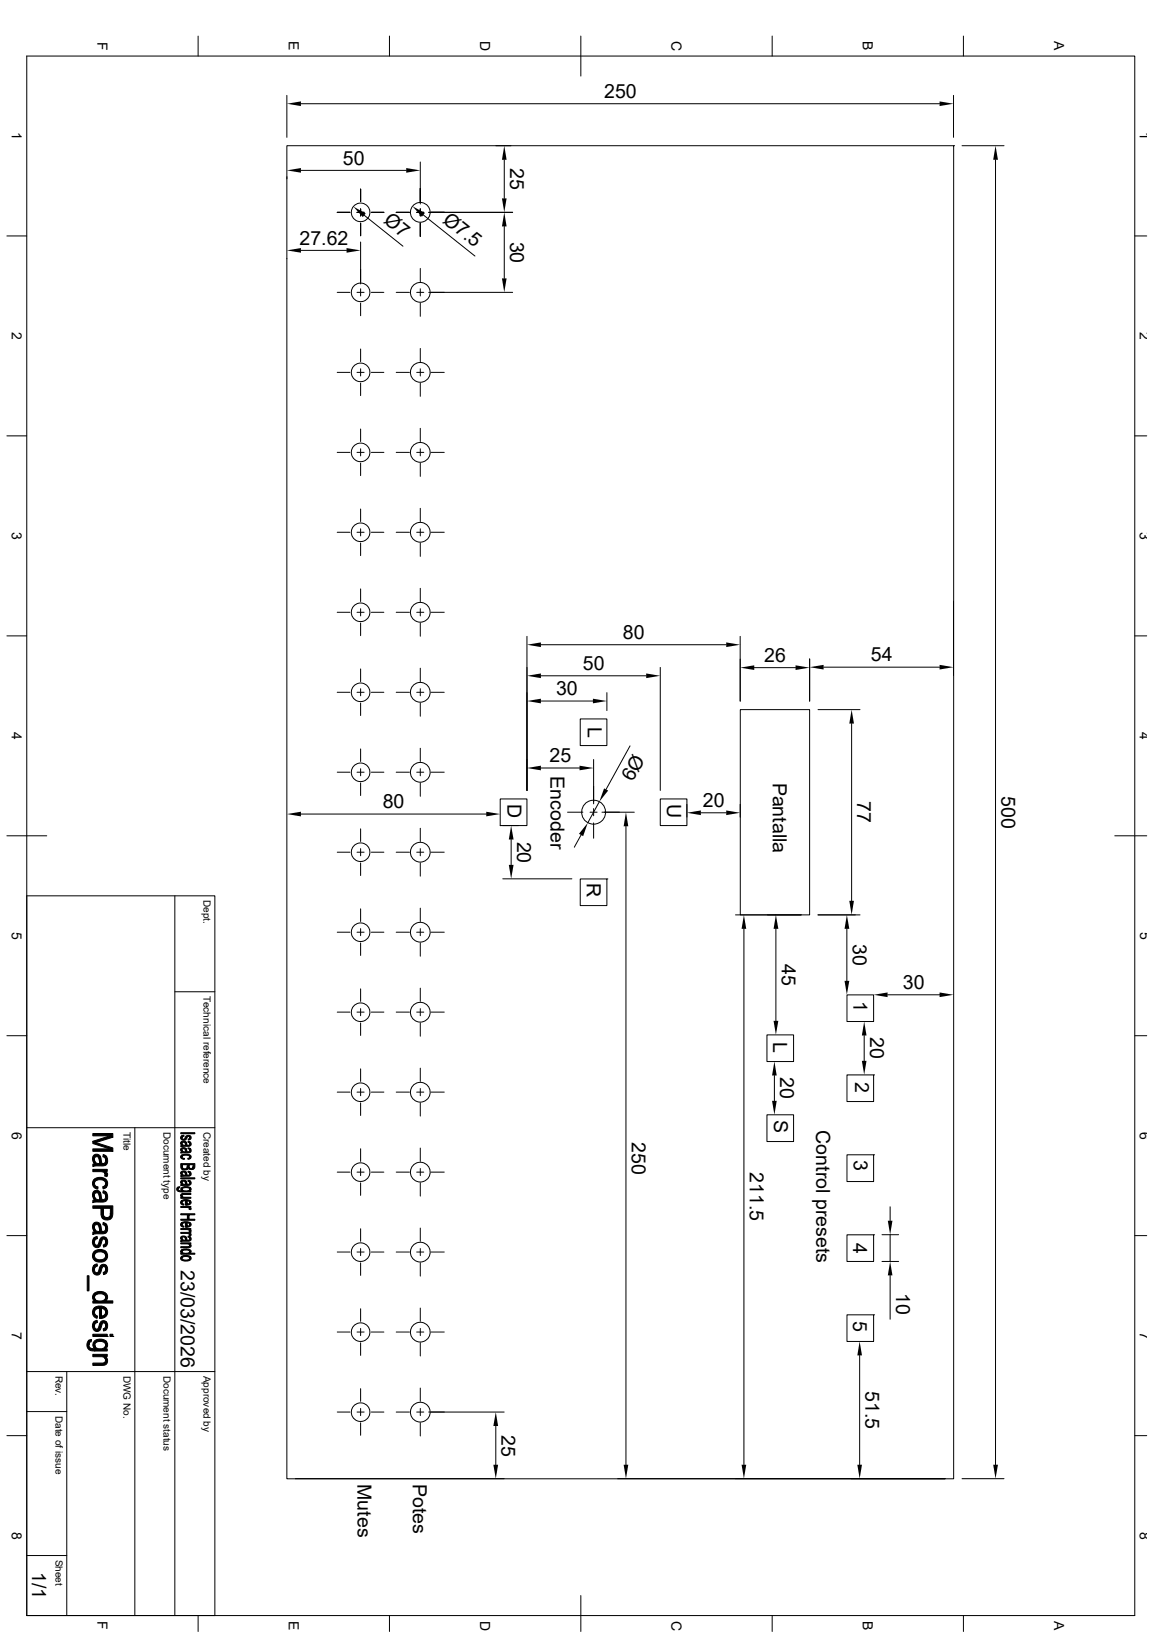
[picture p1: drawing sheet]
<svg xmlns="http://www.w3.org/2000/svg" width="210mm" height="297mm" viewBox="0 0 210 297" stroke-linecap="round" stroke-linejoin="round" font-family="sans-serif">
<g fill="none" stroke="#000" stroke-width=".18">
<path d="M4.9 10.2h201.6v283.8h-201.6zM36 6.6v3.6M52.2 17.4v7.6M54.8 18.9h116.2M70.9 6.6v3.6M105.7 6.6v7.2M140.5 6.6v3.6M173.5 17.4v7.6M175.3 6.6v3.6M52.2 32.2v.4M52.2 26.5h121.3v242.7h-121.3zM54.8 31h19.1"/>
<path d="M61.4 38.7h2.3M65 38.7h1.3M65.6 34.4v2.3M65.6 38v1.3M66.3 39.2l7 5.6M67.6 38.7h2.2M72.1 38.7h2.4M75.8 38.7h1.3M76.5 38v1.3M76.5 29.5v7.6M77 39.1l9.4 7.5M78 38.7h15.3"/>
<path d="M90.2 26.5h2.8M91.8 29.1v7M173.5 26.5h.1M175 26.5h7.7M181.1 29.1v237.5M1.2 42.9h3.7M52.2 47.1h.1M54.8 45.6h8.3M61.4 53.2h2.3M65 53.2h1.3M65.6 40.6v2.3M65.6 52.6v1.3"/>
<path d="M65.6 55.2v2.3M65.6 44v7.7M67.6 53.2h2.2M72.1 53.2h2.4M75.8 53.2h1.3M76.5 40.6v2.4M76.5 48.9v2.4M76.5 52.6v1.3M76.5 55.2v2.4M78 53.2h15.3M91.8 41.2v9.5M206.5 42.9h2.2"/>
<path d="M1.2 79.3h3.7M61.4 67.8h2.3M65 67.8h1.3M65.6 63.5v2.3M65.6 67.1v1.3M65.6 69.7v2.3M65.6 78.1v2.3M67.6 67.8h2.2M72.1 67.8h2.4M75.8 67.8h1.3M76.5 63.4v2.4M76.5 67.1v1.3"/>
<path d="M76.5 69.7v2.4M76.5 78v2.4M78.4 67.8h2.4M206.5 79.3h2.2M61.4 96.9h2.3M61.4 82.3h2.3M65 96.9h1.3M65 82.3h1.3M65.6 81.7v1.3M65.6 84.3v2.3M65.6 92.6v2.3M65.6 96.2v1.3"/>
<path d="M65.6 98.8v2.3M67.6 96.9h2.2M67.6 82.3h2.2M72.1 96.9h2.4M72.1 82.3h2.4M75.8 96.9h1.3M75.8 82.3h1.3M76.5 81.7v1.3M76.5 84.3v2.4M76.5 92.5v2.4M76.5 96.2v1.3M76.5 98.8v2.5"/>
<path d="M78.4 96.9h2.4M78.4 82.3h2.4M1.2 115.7h3.7M61.4 111.4h2.3M65 111.4h1.3M65.6 107.2v2.3M65.6 110.8v1.3M65.6 113.4v2.3M67.6 111.4h2.2M72.1 111.4h2.4M75.8 111.4h1.3M76.5 107.1v2.4"/>
<path d="M76.5 110.8v1.3M76.5 113.4v2.4M78.4 111.4h2.4M95.9 115.8v28.1M98.4 117.3h33.7M134.7 115.8v11.8M147.3 119.9v7.7M173.5 109.5v13.5M206.5 115.7h2.2M61.4 126h2.3M65 126h1.3M65.6 121.8v2.3"/>
<path d="M65.6 125.3v1.3M65.6 128v2.2M65.6 136.3v2.3M65.6 139.9v1.3M67.6 126h2.2M72.1 126h2.4M75.8 126h1.3M76.5 121.6v2.5M76.5 125.3v1.3M76.5 128v2.4M76.5 136.2v2.4M76.5 139.9v1.3"/>
<path d="M78.4 126h2.4M98.4 127.6h9.5M98.4 139.8h7.1M98.4 123h19.2M105.6 130.9h4.8v4.8h-4.8zM108 138.2v8.1M110.4 126.1v3.2M114.6 135.8l-4.3 7.9M120.1 121.5v22.4M134.7 129.2h12.6v37.3h-12.6zM137.2 121.5h7.6M148.8 129.2h7.7"/>
<path d="M149.9 121.4h21.1M155 131.7v32.3M1.2 152.1h7.3M54.8 148.2h33.7M61.4 155.1h2.3M61.4 140.5h2.3M65 155.1h1.3M65 140.5h1.3M65.6 150.9v2.3M65.6 154.5v1.3M65.6 157.1v2.3M65.6 142.5v2.3"/>
<path d="M67.6 155.1h2.2M67.6 140.5h2.3M72.1 155.1h2.4M72.1 140.5h2.4M75.8 155.1h1.3M75.8 140.5h1.3M76.5 150.7v2.5M76.5 154.5v1.3M76.5 157.1v2.4M76.5 142.5v2.4M78.4 155.1h2.4M78.4 140.5h2.4"/>
<path d="M91 145.4h4.9v4.9h-4.9zM91 150.3h.1M91.5 150.3h2.8M91.5 160h12.6M93 152.8v4.6M103.3 147.8h2.8M105.6 160h4.8v4.8h-4.8zM105.7 152l-1.2 2.2M107.4 147.8h1.2M108 147.2v1.3M108 149.8v2.8M109.1 145.9l-2.1 3.9"/>
<path d="M109.5 147.8h5.9M110.4 160h.1M113.9 150.4v116.2M120.1 145.4h4.9v4.9h-4.9zM125 146.4v2.3M127.5 147.9h4.6M134.7 146.4v2.3M202.8 152.1h5.9M4.9 163h34.2v131M31.8 163v131M61.4 169.7h2.3M65 169.7h1.3"/>
<path d="M65.6 165.4v2.3M65.6 169v1.3M65.6 171.6v2.3M65.6 180v2.3M67.6 169.7h2.2M72.1 169.7h2.4M75.8 169.7h1.3M76.5 165.3v2.4M76.5 169v1.3M76.5 171.6v2.4M76.5 179.9v2.4M78.4 169.7h2.4"/>
<path d="M133.8 166.5h12M135.4 169.1v97.5M141.2 169.1v16.7M154.1 169.1v9.4M156.5 166.5h-7.7M1.2 188.5h3.7M31.8 180.5h7.3M61.4 198.8h2.3M61.4 184.2h2.3M65 198.8h1.3M65 184.2h1.3M65.6 183.6v1.3"/>
<path d="M65.6 186.2v2.3M65.6 194.5v2.3M65.6 198.1v1.3M67.6 198.8h2.2M67.6 184.2h2.2M72.1 198.8h2.4M72.1 184.2h2.4M75.8 198.8h1.3M75.8 184.2h1.3M76.5 183.6v1.3M76.5 186.2v2.4M76.5 194.4v2.4"/>
<path d="M76.5 198.1v1.3M78.4 198.8h2.4M78.4 184.2h2.4M139.6 188.4h4.8v4.8h-4.8zM140.9 195.7v4.7M154.1 195.6h4.9v4.9h-4.9zM154.1 181.1h4.9v4.8h-4.9zM157.2 188.5v4.6M159 195.6h.1M161.5 181.1h9.5M206.5 188.5h2.2M4.9 205.3h34.2"/>
<path d="M24.5 205.3v88.7M61.4 213.3h2.3M65 213.3h1.3M65.6 200.7v2.3M65.6 209.1v2.3M65.6 212.7v1.3M65.6 215.3v2.3M67.6 213.3h2.2M72.1 213.3h2.4M75.8 213.3h1.3M76.5 200.7v2.4M76.5 209v2.4"/>
<path d="M76.5 212.7v1.3M76.5 215.3v2.4M78.4 213.3h2.4M139.6 202.9h4.8v4.9h-4.8zM154.1 210.2h4.9v4.9h-4.9zM159 210.2h.1M162 219.6v2.6M1.2 224.9h3.7M61.4 227.9h2.3M65 227.9h1.3M65.6 223.6v2.3M65.6 227.2v1.3"/>
<path d="M65.6 229.8v2.3M65.6 238.2v2.3M67.6 227.9h2.2M72.1 227.9h2.4M75.8 227.9h1.3M76.5 223.5v2.4M76.5 227.2v1.3M76.5 229.8v2.5M76.5 238.1v2.4M78.4 227.9h2.4M154.1 239.3h4.9v4.9h-4.9zM154.1 224.7h4.9v4.9h-4.9z"/>
<path d="M159 239.3h.1M159 224.7h.1M160.5 224.7h3M160.5 229.6h3M162 224.7v4.9M162 232.1v8M206.5 224.9h2.2M4.9 256.9h7.2M4.9 249.6h34.2M12.1 249.6v44.4M61.4 257h2.3M61.4 242.4h2.3"/>
<path d="M65 257h1.3M65 242.4h1.3M65.6 241.8v1.3M65.6 244.4v2.3M65.6 252.8v2.3M65.6 256.3v1.4M65.6 259v2.2M67.6 257h2.2M67.6 242.4h2.2M72.1 257h2.4M72.1 242.4h2.4M75.8 257h1.3"/>
<path d="M75.8 242.4h1.3M76.5 241.8v1.3M76.5 244.4v2.4M76.5 252.6v2.5M76.5 256.3v1.4M76.5 259v2.4M78 257h13.7M78.4 242.4h2.4M90.2 259.5v7.1M156.4 246.7v19.9M1.2 261.3h3.7M53.7 269.1h38"/>
<path d="M112.4 269.1h59.6M175 269.1h7.7M206.5 261.3h2.2M4.9 283.1h7.2M36 294v2.9M70.9 294v2.9M105.7 290.4v6.5M140.5 294v2.9M175.3 294v2.9"/>
<circle cx="65.6" cy="38.6" r="1.69"/>
<circle cx="76.5" cy="38.6" r="1.8"/>
<circle cx="65.6" cy="53.2" r="1.69"/>
<circle cx="76.5" cy="53.2" r="1.8"/>
<circle cx="65.6" cy="67.8" r="1.69"/>
<circle cx="76.5" cy="67.8" r="1.8"/>
<circle cx="65.6" cy="96.9" r="1.69"/>
<circle cx="65.6" cy="82.3" r="1.69"/>
<circle cx="76.5" cy="96.9" r="1.8"/>
<circle cx="76.5" cy="82.3" r="1.8"/>
<circle cx="65.6" cy="111.4" r="1.69"/>
<circle cx="76.5" cy="111.4" r="1.8"/>
<circle cx="65.6" cy="126" r="1.69"/>
<circle cx="76.5" cy="126" r="1.8"/>
<circle cx="65.6" cy="155.1" r="1.69"/>
<circle cx="65.6" cy="140.6" r="1.69"/>
<circle cx="76.5" cy="155.1" r="1.8"/>
<circle cx="76.5" cy="140.6" r="1.8"/>
<circle cx="108" cy="147.8" r="2.18"/>
<circle cx="65.6" cy="169.7" r="1.69"/>
<circle cx="76.5" cy="169.7" r="1.8"/>
<circle cx="65.6" cy="184.2" r="1.69"/>
<circle cx="65.6" cy="198.8" r="1.69"/>
<circle cx="76.5" cy="198.8" r="1.8"/>
<circle cx="76.5" cy="184.2" r="1.8"/>
<circle cx="65.6" cy="213.3" r="1.69"/>
<circle cx="76.5" cy="213.3" r="1.8"/>
<circle cx="65.6" cy="227.9" r="1.69"/>
<circle cx="76.5" cy="227.9" r="1.8"/>
<circle cx="65.6" cy="242.5" r="1.69"/>
<circle cx="65.6" cy="257" r="1.69"/>
<circle cx="76.5" cy="257" r="1.8"/>
<circle cx="76.5" cy="242.5" r="1.8"/>
</g>
<g fill="#000" stroke="#000" stroke-width=".18">
<path d="M17.2 211v.8z" fill-rule="evenodd"/>
<path d="M17.2 217.6v.8z" fill-rule="evenodd"/>
<path d="M17.1 214.7l.2 1 .5 .3v.4a1.04 1.04 0 0 1-.9-.6 1.04 1.04 0 0 1 .2-1.1z" fill-rule="evenodd"/>
<path d="M17 210.3a.79 .79 0 0 1 1.2 .1v1.4l-.3-1.1-.3-.2-.4 .3-.1 .9a1.12 1.12 0 0 1-.1-1.4z" fill-rule="evenodd"/>
<path d="M17.1 216.8l.7-.1 .4 .3v1.3a1.22 1.22 0 0 0-.6-1.2 .42 .42 0 0 0-.4 .5l-.1 .7a1.1 1.1 0 0 1 0-1.5z" fill-rule="evenodd"/>
<path d="M18.8 210.1l.4 .2v.9a.57 .57 0 0 0-.5-.7z" fill-rule="evenodd"/>
<path d="M18.8 216.7l.4 .2v.9a.55 .55 0 0 0-.5-.7z" fill-rule="evenodd"/>
<path d="M19.2 215.4v.8l-.4 .2-.1-.4 .3-.2z" fill-rule="evenodd"/>
<path d="M16.9 212.8h2.6v.4h-.4v.5a.63 .63 0 0 0-.8-.4h-1.4z" fill-rule="evenodd"/>
<path d="M17.2 211.3l.1 .1a.79 .79 0 0 0 .9 .4v-1.4l.4 1.4a.51 .51 0 0 0 .6-.6v-.9a1.22 1.22 0 0 1 0 1.8l-2.3 .2v-.4l.3-.1z" fill-rule="evenodd"/>
<path d="M19.1 213.2a.58 .58 0 0 1 .3 1l-.4-.2z" fill-rule="evenodd"/>
<path d="M17.2 214.6a1.47 1.47 0 0 1 2.4 .8l-.1 .4-.3 .4v-.8a1.11 1.11 0 0 0-1.6-.6l-.3 .2-.1 .4z" fill-rule="evenodd"/>
<path d="M17.2 217.9l.1 .1a.84 .84 0 0 0 .9 .4v-1.4l.3 1.3a.46 .46 0 0 0 .5 0 .46 .46 0 0 0 .2-.5v-.9a1.24 1.24 0 0 1 0 1.8l-2.3 .2v-.4l.3-.1z" fill-rule="evenodd"/>
<path d="M16.9 207.7l3.6 1.2v.6l-.6-.4-3-1z" fill-rule="evenodd"/>
<path d="M16.9 209.1h3l.6 .4h-3.6z" fill-rule="evenodd"/>
<path d="M16.9 206.3h3.6v.7l-.5-.3h-3.1z" fill-rule="evenodd"/>
<path d="M16.9 207.7l3.1-1 .5 .3-3.1 .9z" fill-rule="evenodd"/>
<path d="M32.4 216.1l.3-.1-.3 .4z" fill-rule="evenodd"/>
<path d="M32.9 206.2h2.6v.2h-2.6z" fill-rule="evenodd"/>
<path d="M32.9 214.4h2.6v.2h-2.6z" fill-rule="evenodd"/>
<path d="M33.1 208.1v.4z" fill-rule="evenodd"/>
<path d="M33.1 209.3v.4z" fill-rule="evenodd"/>
<path d="M33.1 213.6v.3z" fill-rule="evenodd"/>
<path d="M33.1 215.2v.4z" fill-rule="evenodd"/>
<path d="M32.3 216.1h.1l.1 .6h.6v.2a.79 .79 0 0 1-.9-.4z" fill-rule="evenodd"/>
<path d="M33.1 217.6l.1 .3z" fill-rule="evenodd"/>
<path d="M33 218.5h.1v.5l.4 .2-.1 .2a.48 .48 0 0 1-.5-.3 .48 .48 0 0 1 .1-.6z" fill-rule="evenodd"/>
<path d="M33.1 206.7l.3-.1 .1 .2-.3 .1-.1 .2z" fill-rule="evenodd"/>
<path d="M32.9 210.4l.2-.2v.5l.5 .1-.1 .2a.55 .55 0 0 1-.6-.6z" fill-rule="evenodd"/>
<path d="M32.9 207.9a.66 .66 0 0 1 .9 0v.5l-.1-.4-.2-.1-.4 .1-.1 .4-.1-.2z" fill-rule="evenodd"/>
<path d="M33 209l.5-.1 .3 .1v.6a.4 .4 0 0 0-.2-.4 .4 .4 0 0 0-.5 .1v.3l-.2-.3z" fill-rule="evenodd"/>
<path d="M32.9 213.3a.66 .66 0 0 1 .9 0v.6l-.1-.5-.2-.1-.4 .1-.1 .4-.1-.2z" fill-rule="evenodd"/>
<path d="M32.9 215a.66 .66 0 0 1 .9-.1v.7a.42 .42 0 0 0-.2-.5 .42 .42 0 0 0-.5 .1v.3l-.2-.2z" fill-rule="evenodd"/>
<path d="M33.2 212v.4a.45 .45 0 0 0 .4 .4 .45 .45 0 0 0 .5-.5l-.1 .6h-.8z" fill-rule="evenodd"/>
<path d="M33.1 218.5l1-.1 .4 .1v.4l-.1-.2-.4-.2v.9h-.3v-.9l-.4 .1-.2 .3z" fill-rule="evenodd"/>
<path d="M33 206.8l.1-.1v.5a.39 .39 0 0 0 .5 .1 .39 .39 0 0 0 .2-.4l.4-.3 .3 .1v.4v-.2h-.4a.64 .64 0 0 1-.5 .6 .64 .64 0 0 1-.7-.5z" fill-rule="evenodd"/>
<path d="M34.2 207.7l.3 .1v.4v-.2l-.3-.1z" fill-rule="evenodd"/>
<path d="M34.2 208.9l.3 .1v.4v-.2l-.3-.1z" fill-rule="evenodd"/>
<path d="M34.2 210.8h.2l.1-.2v.3l-.3 .1z" fill-rule="evenodd"/>
<path d="M34.2 213.2l.3 .1v.3v-.1l-.3-.2z" fill-rule="evenodd"/>
<path d="M34.2 214.8l.3 .1v.4v-.2l-.3-.1z" fill-rule="evenodd"/>
<path d="M33 216.2a1.61 1.61 0 0 1 1.6-.1l-.1 .4-.2-.3h-1l-.1 .2-.1 .5-.2-.4z" fill-rule="evenodd"/>
<path d="M33.2 216.5a1.01 1.01 0 0 0 1.3 0v.3h.2v.1h-1.6z" fill-rule="evenodd"/>
<path d="M33 217.4l.4-.2h1.3v.2l-1.5 .1-.1 .4-.2-.2z" fill-rule="evenodd"/>
<path d="M32.9 217.9h.3v-.1l.3 .1h1.2v.2h-1.8z" fill-rule="evenodd"/>
<path d="M32.9 219.6h1.8v.2h-.2v.1a1.99 1.99 0 0 0-1.6-.1z" fill-rule="evenodd"/>
<path d="M34.5 206.7a.42 .42 0 0 1 .3 .5 .42 .42 0 0 1-.5 .3l-.1-.2 .3-.1z" fill-rule="evenodd"/>
<path d="M33.1 208.2l.2 .2h.5v-.5l.2 .5a.31 .31 0 0 0 .5-.2v-.4l.2 .2a.46 .46 0 0 1 0 .5 .46 .46 0 0 1-.5 .1l-1.3 .1v-.2h.2z" fill-rule="evenodd"/>
<path d="M33.1 209.4l.2 .2h.5v-.6l.3 .6h.2l.2-.2v-.4a.44 .44 0 0 1 .3 .5 .44 .44 0 0 1-.4 .3l-1.5 .1v-.2h.2z" fill-rule="evenodd"/>
<path d="M33.1 210.2a1.69 1.69 0 0 1 1.5 0l.2 .5-.3 .2v-.3a.93 .93 0 0 0-1.4 0z" fill-rule="evenodd"/>
<path d="M33.1 213.7l.2 .1 .5 .1v-.6l.2 .5a.31 .31 0 0 0 .5-.2v-.3l.2 .1a.46 .46 0 0 1 0 .5 .46 .46 0 0 1-.5 .2h-1.3v-.1l.2-.1z" fill-rule="evenodd"/>
<path d="M33.1 215.3l.2 .2 .5 .1v-.7l.1 .2a.37 .37 0 0 0 .1 .4 .37 .37 0 0 0 .5 0v-.6h.1a.47 .47 0 0 1 .1 .6 .47 .47 0 0 1-.5 .3h-1.3v-.2h.2z" fill-rule="evenodd"/>
<path d="M34.6 216.1a.35 .35 0 0 1 .2 .4 .35 .35 0 0 1-.3 .3z" fill-rule="evenodd"/>
<path d="M34 218.5v.7l.4-.2 .1-.5 .3 .4a.68 .68 0 0 1-.8 .5z" fill-rule="evenodd"/>
<path d="M34.5 219.8l.3 .1-.1 .3-.3-.1z" fill-rule="evenodd"/>
<path d="M34.4 212l.1 .6h.5l.1-.3 .1 .5-.4 .1-.5-.2z" fill-rule="evenodd"/>
<path d="M32.9 211.8h2.6l-.1 .7-.2 .3-.1-.8h-.7l-.1 .7h-.1l-.1 .1v-.8h-.9v.9l-.3-.4z" fill-rule="evenodd"/>
<path d="M15.9 232.2h.3v2.7h-.3z" fill-rule="evenodd"/>
<path d="M17.2 223.4v.8z" fill-rule="evenodd"/>
<path d="M17.2 235.4v1.4a.85 .85 0 0 1 0-1.4z" fill-rule="evenodd"/>
<path d="M17.2 225.2l.5-.2v.4a.63 .63 0 0 0-.5 .7z" fill-rule="evenodd"/>
<path d="M17.2 230.2l.5-.2v.4l-.3 .2-.2 .5z" fill-rule="evenodd"/>
<path d="M17.2 238v.9a.69 .69 0 0 0 .5 .6v.4a1.12 1.12 0 0 1-.5-1.9z" fill-rule="evenodd"/>
<path d="M17 222.7a.77 .77 0 0 1 1.2 .1v1.3l-.3-1.1-.3-.1-.4 .2-.1 1a1.12 1.12 0 0 1-.1-1.4z" fill-rule="evenodd"/>
<path d="M18.8 222.5l.4 .2v.9a.57 .57 0 0 0-.5-.7z" fill-rule="evenodd"/>
<path d="M17.2 227.7h.1a1.78 1.78 0 0 1 1.9 0v.9a1.07 1.07 0 0 0-1-.8 1.07 1.07 0 0 0-1 .7z" fill-rule="evenodd"/>
<path d="M17.2 238a1.76 1.76 0 0 1 2 0v.8a.76 .76 0 0 0-.7-.7l-.1 1.8-.1 .1h-.2v-1.9h-.1a.75 .75 0 0 0-.8 .7z" fill-rule="evenodd"/>
<path d="M17.2 225.2v.9a.43 .43 0 0 0 .4 .6 .43 .43 0 0 0 .4-.6v-.1a.8 .8 0 0 1 1.2-.8v.8v-.3l-.2-.2-.4 .2a1.79 1.79 0 0 1-.8 1.4 1.03 1.03 0 0 1-1-.7 1.03 1.03 0 0 1 .4-1.2z" fill-rule="evenodd"/>
<path d="M17.2 230.2v.9a.43 .43 0 0 0 .4 .5 .43 .43 0 0 0 .4-.5v-.1a.8 .8 0 0 1 1.2-.8v.8v-.3l-.2-.2h-.2l-.3 .4a.95 .95 0 0 1-1.1 1.1 1.14 1.14 0 0 1-.2-1.8z" fill-rule="evenodd"/>
<path d="M17.2 223.6l.1 .1a.79 .79 0 0 0 .9 .4v-1.3l.4 1.3a.51 .51 0 0 0 .6-.5v-.9a1.22 1.22 0 0 1 0 1.8l-2.3 .2v-.4l.3-.1z" fill-rule="evenodd"/>
<path d="M19.2 225.2a1.03 1.03 0 0 1-.4 1.8v-.4a.5 .5 0 0 0 .4-.6z" fill-rule="evenodd"/>
<path d="M17.1 227.8l.1-.1v.9a1.08 1.08 0 0 0 1 .7 1.08 1.08 0 0 0 1-.7v-.9a1.19 1.19 0 0 1 .2 1.5 1.19 1.19 0 0 1-1.4 .5 1.15 1.15 0 0 1-1.1-.7 1.15 1.15 0 0 1 .2-1.2z" fill-rule="evenodd"/>
<path d="M19.2 230.2a1.02 1.02 0 0 1-.4 1.8v-.4a.5 .5 0 0 0 .4-.6z" fill-rule="evenodd"/>
<path d="M17.2 235.4a1.49 1.49 0 0 1 2.4 .7l-.1 .3-.3 .4v-.7a1.1 1.1 0 0 0-1-.6 1.1 1.1 0 0 0-1 .7z" fill-rule="evenodd"/>
<path d="M18.5 238.1v1.4h.1a.68 .68 0 0 0 .6-.7v-.8a1.11 1.11 0 0 1 .3 1.3 1.11 1.11 0 0 1-1.1 .6z" fill-rule="evenodd"/>
<path d="M18.8 219.9v1a.66 .66 0 0 0 .7 .7 .66 .66 0 0 0 .6-.8v1.1l-.7 .2-.6-.2z" fill-rule="evenodd"/>
<path d="M16.9 219.5h3.6v1.5l-.1 .5-.3 .4v-2h-1.3l-.1 1.9-.3-.5v-1.4h-1.5z" fill-rule="evenodd"/>
<path d="M17.2 236.3a1.22 1.22 0 0 0 2 0v-.2v.7h1.3v.4h-3.6v-.4h.3z" fill-rule="evenodd"/>
<path d="M33.1 225.4v.3z" fill-rule="evenodd"/>
<path d="M32.9 227.6l.2-.1v.6a.28 .28 0 0 1-.2-.2 .28 .28 0 0 1 0-.3z" fill-rule="evenodd"/>
<path d="M33 222.6l.1-.1v.5l.4 .2-.1 .2a.48 .48 0 0 1-.5-.3 .48 .48 0 0 1 .1-.5z" fill-rule="evenodd"/>
<path d="M33 225h.3l.5 .1v.6a.37 .37 0 0 0-.2-.5 .37 .37 0 0 0-.5 .2v.3a.38 .38 0 0 1-.1-.7z" fill-rule="evenodd"/>
<path d="M33.1 222.5l1.1-.1 .3 .1v.4a.4 .4 0 0 0-.5-.3v.8h-.3v-.9l-.5 .2-.1 .2z" fill-rule="evenodd"/>
<path d="M33.1 228.6l1.1-.1 .3 .1v.4a.84 .84 0 0 0-1.4 0z" fill-rule="evenodd"/>
<path d="M34.2 225l.3 .1v.4v-.2l-.3-.1z" fill-rule="evenodd"/>
<path d="M34.5 226.4v.3z" fill-rule="evenodd"/>
<path d="M32.9 223.6h1.8v.2h-.2v.2l-.4-.2h-1.2z" fill-rule="evenodd"/>
<path d="M32.9 224.3h1.8v.2h-.2v.2a2.12 2.12 0 0 0-1.6-.2z" fill-rule="evenodd"/>
<path d="M32.9 226.2h1.8v.2h-.2v.2l-.3-.2h-1.3z" fill-rule="evenodd"/>
<path d="M34 222.6v.6l.5-.2v-.5l.2 .1a.49 .49 0 0 1 0 .6 .49 .49 0 0 1-.6 .2h-.1z" fill-rule="evenodd"/>
<path d="M34.5 223.8l.3 .1-.1 .3-.3-.1z" fill-rule="evenodd"/>
<path d="M34.5 224.5l.3 .2-.1 .2h-.3z" fill-rule="evenodd"/>
<path d="M33.1 225.5l.2 .2h.5v-.6l.3 .6h.2l.2-.2v-.4a.45 .45 0 0 1 .3 .5 .45 .45 0 0 1-.5 .3l-1.4 .1v-.2l.2-.1z" fill-rule="evenodd"/>
<path d="M32.9 226.9h1.3l.2-.1 .2-.4a.43 .43 0 0 1 .1 .6 .43 .43 0 0 1-.6 .1h-1.2z" fill-rule="evenodd"/>
<path d="M33.1 227.5a1.23 1.23 0 0 1 1.7 .3l-.3 .3v-.3a.98 .98 0 0 0-1.4 0z" fill-rule="evenodd"/>
<path d="M33 228.7l.1-.1v.5l.2 .2a1.25 1.25 0 0 0 1.2-.2v-.5l.3 .3v.3a1.31 1.31 0 0 1-1.9-.1z" fill-rule="evenodd"/>
<path d="M32.9 221.9h1.2l.3-.8v.8h1.1v.2h-2.6z" fill-rule="evenodd"/>
<path d="M32.9 220.9h2.6v.2h-1.1l-.3 .8v-.8h-1.2z" fill-rule="evenodd"/>
<path d="M32.9 228.1h.2v-.2a1.07 1.07 0 0 0 1.4-.1v.3h1v.2h-2.6z" fill-rule="evenodd"/>
<path d="M16.2 243.9l.5-.1-.1 .4-.3 .1-.1 .5z" fill-rule="evenodd"/>
<path d="M16.9 242.8v.4h2.6v-.4z" fill-rule="evenodd"/>
<path d="M16.1 244l.1 .8a.71 .71 0 0 0 1 .7l.1 .4a1.15 1.15 0 0 1-1.3-.5 1.15 1.15 0 0 1 .1-1.4z" fill-rule="evenodd"/>
<path d="M17.2 240.5l.5-.2v.4a.63 .63 0 0 0-.5 .6z" fill-rule="evenodd"/>
<path d="M19.2 246.9v.7z" fill-rule="evenodd"/>
<path d="M17.2 240.5v.8a.43 .43 0 0 0 .4 .6 .43 .43 0 0 0 .4-.5v-.2a.8 .8 0 0 1 1.2-.7v.8v-.3l-.4-.2-.1 .1-.2 .4a.84 .84 0 0 1-.8 1 .84 .84 0 0 1-.9-.9l.1-.4z" fill-rule="evenodd"/>
<path d="M17.1 244.2a1.73 1.73 0 0 1 2.2-.1l-.1 .7a1.03 1.03 0 0 0-1-.7 1.03 1.03 0 0 0-.9 .7v1.1l-.1-.4a.9 .9 0 0 1-.1-1.3z" fill-rule="evenodd"/>
<path d="M17.3 244.8a1.08 1.08 0 0 0 .9 .7 1.08 1.08 0 0 0 1-.5v.5h.3v.4h-2.2z" fill-rule="evenodd"/>
<path d="M16.9 246.5h2.6v.4h-.3l-.1 .4a.71 .71 0 0 0-.8-.4h-1.4z" fill-rule="evenodd"/>
<path d="M19.2 240.5a1.03 1.03 0 0 1-.4 1.8v-.4a.5 .5 0 0 0 .4-.6z" fill-rule="evenodd"/>
<path d="M19.3 244.1a.94 .94 0 0 1-.1 1.4z" fill-rule="evenodd"/>
<path d="M16.9 248.1h1.6a.54 .54 0 0 0 .7-.5v-.6a.88 .88 0 0 1 .3 1 .88 .88 0 0 1-1 .5h-1.6z" fill-rule="evenodd"/>
<path d="M20 242.8v.4h.5v-.4z" fill-rule="evenodd"/>
</g>
<g fill="#000">
<path d="M52.2 18.9l2.6-.4v.8zM171 18.5l2.5 .4-2.5 .4zM52.2 31l2.6-.4v.8zM64.3 37.6l2.2 1.3-.5 .6zM73.9 30.6l2.6 .4-2.6 .4zM75 37.5l2.3 1.3-.5 .7zM91.8 26.5l.4 2.6h-.9zM91.3 36.1h.9l-.4 2.6zM181.1 26.5l.5 2.6h-.9zM52.2 45.6l2.6-.5v.9zM63.1 45.1l2.5 .5-2.5 .4zM91.8 38.7l.4 2.5h-.9z"/>
<path d="M91.3 50.7h.9l-.4 2.5zM95.9 117.3l2.5-.4v.9zM132.1 116.9l2.6 .4-2.6 .5zM95.9 123l2.5-.4v.8zM95.9 139.8l2.5-.4v.8zM95.9 127.6l2.5-.4v.8zM105.5 139.4l2.5 .4-2.5 .4zM107.9 127.2l2.5 .4-2.5 .4zM117.6 122.6l2.5 .4-2.5 .4zM134.7 121.5l2.5-.4v.8zM144.8 121.1l2.5 .4-2.5 .4zM147.3 121.4l2.6-.4v.9z"/>
<path d="M155 129.2l.4 2.5h-.9zM171 121l2.5 .4-2.5 .5zM52.2 148.2l2.6-.5v.9zM88.5 147.7l2.5 .5-2.5 .4zM93 150.3l.5 2.5h-.9zM92.6 157.4h.9l-.5 2.6zM107 149.8l-.9 2.4-.8-.4zM109.9 143.5l.8 .4-1.6 2zM113.9 147.8l.4 2.6h-.8zM125 147.9l2.5-.4v.9zM132.1 147.5l2.6 .4-2.6 .5zM135.4 166.5l.4 2.6h-.9z"/>
<path d="M141.2 166.5l.4 2.6h-.8zM154.1 166.5l.4 2.6h-.8zM153.7 178.5h.8l-.4 2.6zM154.5 164h.9l-.4 2.5zM140.9 193.2l.4 2.5h-.8zM140.8 185.8h.8l-.4 2.5zM157.2 185.9l.5 2.6h-.9zM156.8 193.1h.9l-.5 2.5zM159 181.1l2.5-.5v.9zM171 180.6l2.5 .5-2.5 .4zM140.5 200.4h.8l-.4 2.5zM161.5 222.2h.9l-.4 2.5z"/>
<path d="M162 229.6l.4 2.5h-.9zM90.2 257l.4 2.5h-.8zM156.4 244.1l.4 2.6h-.8zM89.8 266.6h.8l-.4 2.5zM113.5 266.6h.8l-.4 2.5zM134.9 266.6h.9l-.4 2.5zM156 266.6h.8l-.4 2.5zM180.7 266.6h.9l-.5 2.5z"/>
</g>
<g font-size="3.6">
<text x="109.9" y="17.8">250</text>
<text x="62.4" y="30">50</text>
<text x="92.8" y="30.6" transform="rotate(90 92.8 30.6)">25</text>
<text x="69.6" y="40.4" transform="rotate(39 69.6 40.4)">Ø7</text>
<text x="80.4" y="40.4" transform="rotate(39 80.4 40.4)">Ø7.5</text>
<text x="54.5" y="44.5">27.62</text>
<text x="92.8" y="44" transform="rotate(90 92.8 44)">30</text>
<text x="113.3" y="116.3">80</text>
<text x="106" y="121.9">50</text>
<text x="139" y="120.4">26</text>
<text x="158.5" y="120.4">54</text>
<text x="101.2" y="126.5">30</text>
<text x="106.9" y="132.4" transform="rotate(90 106.9 132.4)">L</text>
<text x="115.2" y="137.1" transform="rotate(119 115.2 137.1)">Ø9</text>
<text x="100" y="138.7">25</text>
<text x="100.2" y="141.3" transform="rotate(90 100.2 141.3)">Encoder</text>
<text x="140.7" y="142.4" transform="rotate(90 140.7 142.4)">Pantalla</text>
<text x="69.6" y="147.1">80</text>
<text x="92.4" y="146.3" transform="rotate(90 92.4 146.3)">D</text>
<text x="121.4" y="146.4" transform="rotate(90 121.4 146.4)">U</text>
<text x="127.9" y="146.9">20</text>
<text x="156" y="145.8" transform="rotate(90 156 145.8)">77</text>
<text x="182.2" y="144.9" transform="rotate(90 182.2 144.9)">500</text>
<text x="94.1" y="153.2" transform="rotate(90 94.1 153.2)">20</text>
<text x="106.8" y="160.6" transform="rotate(90 106.8 160.6)">R</text>
<text x="155.2" y="171.8" transform="rotate(90 155.2 171.8)">30</text>
<text x="142.3" y="175.5" transform="rotate(90 142.3 175.5)">45</text>
<text x="155.3" y="182.1" transform="rotate(90 155.3 182.1)">1</text>
<text x="164.3" y="180">30</text>
<text x="140.7" y="189.7" transform="rotate(90 140.7 189.7)">L</text>
<text x="158.3" y="188.8" transform="rotate(90 158.3 188.8)">20</text>
<text x="142" y="196.1" transform="rotate(90 142 196.1)">20</text>
<text x="155.6" y="196.9" transform="rotate(90 155.6 196.9)">2</text>
<text x="140.8" y="203.8" transform="rotate(90 140.8 203.8)">S</text>
<text x="115" y="207.9" transform="rotate(90 115 207.9)">250</text>
<text x="148.5" y="205.7" transform="rotate(90 148.5 205.7)">Control presets</text>
<text x="136.4" y="213.4" transform="rotate(90 136.4 213.4)">211.5</text>
<text x="155.4" y="211.1" transform="rotate(90 155.4 211.1)">3</text>
<text x="155.2" y="226.2" transform="rotate(90 155.2 226.2)">4</text>
<text x="32.9" y="231.1" transform="rotate(90 32.9 231.1)">23/03/2026</text>
<text x="163" y="235.3" transform="rotate(90 163 235.3)">10</text>
<text x="155.2" y="240.4" transform="rotate(90 155.2 240.4)">5</text>
<text x="157.5" y="253.2" transform="rotate(90 157.5 253.2)">51.5</text>
<text x="91.3" y="261.1" transform="rotate(90 91.3 261.1)">25</text>
<text x="65" y="270.1" transform="rotate(90 65 270.1)">Mutes</text>
<text x="75.1" y="270.1" transform="rotate(90 75.1 270.1)">Potes</text>
<text x="5.9" y="286.1" transform="rotate(90 5.9 286.1)">1/1</text>
</g>
<g font-size="2.5">
<text x="17.7" y="7.6" transform="rotate(90 17.7 7.6)">F</text>
<text x="52.6" y="7.5" transform="rotate(90 52.6 7.5)">E</text>
<text x="87.4" y="7.5" transform="rotate(90 87.4 7.5)">D</text>
<text x="122.2" y="7.5" transform="rotate(90 122.2 7.5)">C</text>
<text x="157" y="7.5" transform="rotate(90 157 7.5)">B</text>
<text x="191.8" y="7.5" transform="rotate(90 191.8 7.5)">A</text>
<text x="2.1" y="24" transform="rotate(90 2.1 24)">1</text>
<text x="207.4" y="24" transform="rotate(90 207.4 24)">1</text>
<text x="2.1" y="60.4" transform="rotate(90 2.1 60.4)">2</text>
<text x="207.4" y="60.4" transform="rotate(90 207.4 60.4)">2</text>
<text x="2.2" y="96.8" transform="rotate(90 2.2 96.8)">3</text>
<text x="207.4" y="96.8" transform="rotate(90 207.4 96.8)">3</text>
<text x="2.1" y="133.2" transform="rotate(90 2.1 133.2)">4</text>
<text x="207.4" y="133.2" transform="rotate(90 207.4 133.2)">4</text>
<text x="2.2" y="169.6" transform="rotate(90 2.2 169.6)">5</text>
<text x="207.4" y="169.6" transform="rotate(90 207.4 169.6)">5</text>
<text x="2.2" y="206" transform="rotate(90 2.2 206)">6</text>
<text x="207.4" y="206" transform="rotate(90 207.4 206)">6</text>
<text x="2.2" y="242.4" transform="rotate(90 2.2 242.4)">7</text>
<text x="207.4" y="242.4" transform="rotate(90 207.4 242.4)">7</text>
<text x="2.2" y="278.8" transform="rotate(90 2.2 278.8)">8</text>
<text x="207.4" y="278.8" transform="rotate(90 207.4 278.8)">8</text>
<text x="17.7" y="295.1" transform="rotate(90 17.7 295.1)">F</text>
<text x="52.6" y="295" transform="rotate(90 52.6 295)">E</text>
<text x="87.4" y="295" transform="rotate(90 87.4 295)">D</text>
<text x="122.2" y="295" transform="rotate(90 122.2 295)">C</text>
<text x="157" y="295" transform="rotate(90 157 295)">B</text>
<text x="191.8" y="295" transform="rotate(90 191.8 295)">A</text>
</g>
<g font-size="1.8">
<text x="37" y="163.8" transform="rotate(90 37 163.8)">Dept.</text>
<text x="37" y="181.2" transform="rotate(90 37 181.2)">Technical reference</text>
<text x="22.5" y="206" transform="rotate(90 22.5 206)">Title</text>
<text x="29.8" y="206" transform="rotate(90 29.8 206)">Document type</text>
<text x="37" y="206" transform="rotate(90 37 206)">Created by</text>
<text x="10.1" y="250.4" transform="rotate(90 10.1 250.4)">Rev.</text>
<text x="22.5" y="250.4" transform="rotate(90 22.5 250.4)">DWG No.</text>
<text x="29.8" y="250.4" transform="rotate(90 29.8 250.4)">Document status</text>
<text x="37" y="250.4" transform="rotate(90 37 250.4)">Approved by</text>
<text x="10.1" y="257.7" transform="rotate(90 10.1 257.7)">Date of issue</text>
<text x="10.1" y="283.9" transform="rotate(90 10.1 283.9)">Sheet</text>
</g>
</svg>
